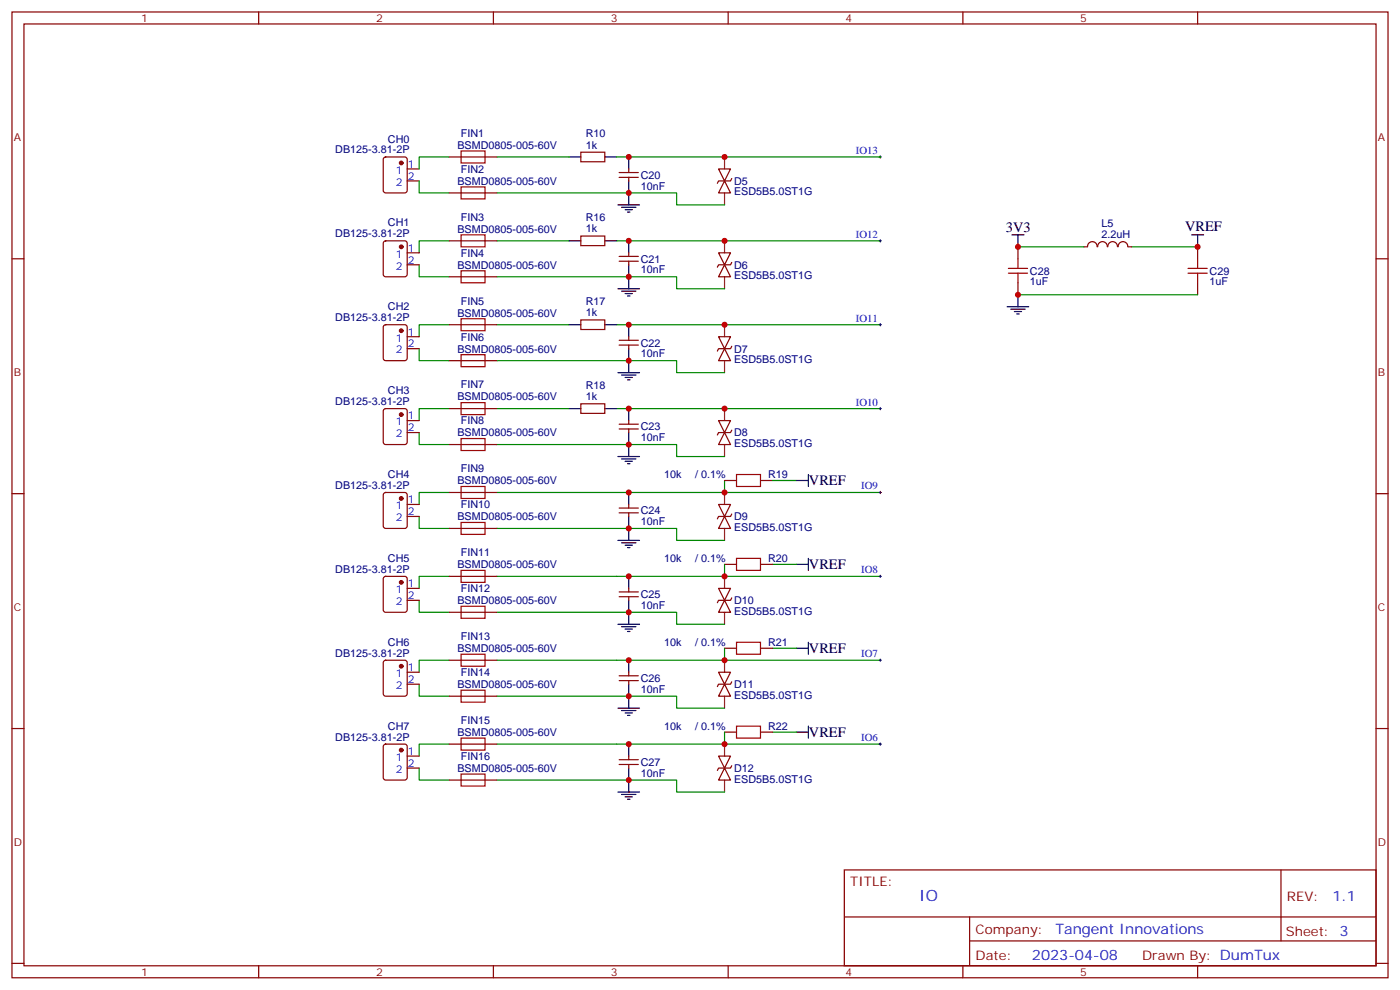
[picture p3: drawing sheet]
<svg xmlns="http://www.w3.org/2000/svg" width="412mm" height="291mm" viewBox="0 0 412 291" stroke-linecap="round" stroke-linejoin="round" font-family="sans-serif">
<g fill="none" stroke="#870000" stroke-width=".35">
<path d="M3.5 3.5h405.4v284.4h-405.4zM7.1 7.1h398.2v277.2h-398.2zM76.2 3.5v3.6M145.3 3.5v3.6M214.5 3.5v3.6M283.6 3.5v3.6M352.8 3.5v3.6M113.1 46.4l.5-.2h5.6l.7 .4v9.5l-.4 .6-5.9 .1-.7-.5v-9.4zM119.9 49.7h3.6M119.9 53.3h3.6M132.3 56.8h14.1M132.3 46.2h14.1"/>
<path d="M171.1 44.8h7.1v2.8h-7.1zM182.4 52.2h5.6M182.4 50.8h5.6M185.2 49.7v1.1M185.2 52.2v1.1M211.7 49.7h3.5l-1.8 3.6zM213.4 53.3l1.8 3.5h-3.5zM215.5 52.6l-.3 .7h-3.5l-.4 .7M3.5 76.2h3.6M113.1 71.1l.5-.2h5.6l.7 .4v9.5l-.4 .6-5.9 .1-.7-.5v-9.4zM119.9 74.4h3.6M119.9 78h3.6"/>
<path d="M132.3 70.9h14.1M171.1 69.5h7.1v2.8h-7.1zM182.4 76.9h5.6M182.4 75.5h5.6M185.2 74.4v1.1M185.2 76.9v1.1M211.7 74.4h3.5l-1.8 3.6zM213.4 78l1.8 3.5h-3.5zM215.5 77.3l-.3 .7h-3.5l-.4 .7M299.9 72.7v3.5M323.2 72.7a1.41 1.41 0 0 0-1.4-1.6 1.41 1.41 0 0 0-1.4 1.5l-1.1 .1M323.4 72.6a1.41 1.41 0 0 1 1.4-1.5 1.41 1.41 0 0 1 1.4 1.5"/>
<path d="M326.3 72.6a1.41 1.41 0 0 1 1.4-1.5 1.41 1.41 0 0 1 1.5 1.5M329.4 72.6a1.41 1.41 0 0 1 1.4-1.5 1.41 1.41 0 0 1 1.4 1.6M332.3 72.7h1.1M352.8 72.7v3.5M405.3 76.2h3.6M113.1 95.8l.5-.2h5.6l.7 .4v9.5l-.4 .6-5.9 .1-.7-.5v-9.4zM119.9 99.1h3.6M132.3 81.5h14.1M132.3 95.6h14.1M171.1 94.2h7.1v2.8h-7.1zM185.2 99.1v1.1M211.7 99.1h3.5l-1.8 3.6z"/>
<path d="M299.9 83.3v3.5M352.8 83.3v3.5M119.9 102.7h3.6M132.3 106.2h14.1M171.1 118.9h7.1v2.8h-7.1zM182.4 101.6h5.6M182.4 100.2h5.6M185.2 101.6v1.1M213.4 102.7l1.8 3.5h-3.5zM215.5 102l-.3 .7h-3.5l-.4 .7M113.1 120.5l.5-.2h5.6l.7 .4v9.5l-.4 .6-5.9 .1-.7-.5v-9.4zM119.9 123.8h3.6"/>
<path d="M119.9 127.4h3.6M132.3 120.3h14.1M132.3 130.9h14.1M182.4 126.3h5.6M182.4 124.9h5.6M185.2 123.8v1.1M185.2 126.3v1.1M211.7 123.8h3.5l-1.8 3.6zM213.4 127.4l1.8 3.5h-3.5zM215.5 126.6l-.3 .8h-3.5l-.4 .7M3.5 145.3h3.6M113.1 145.2l.5-.2h5.6l.7 .4v9.5l-.4 .6-5.9 .1-.7-.5v-9.4z"/>
<path d="M119.9 148.5h3.6M119.9 152h3.6M132.3 145h14.1M132.3 155.6h14.1M182.4 151h5.6M182.4 149.6h5.6M185.2 148.5v1.1M185.2 151v1M211.7 148.5h3.5l-1.8 3.5zM213.4 152l1.8 3.6h-3.5zM213.4 141.5h3.6M215.5 151.3l-.3 .7h-3.5l-.4 .8"/>
<path d="M224 141.5h3.5M405.3 145.3h3.6M113.1 169.9l.5-.2h5.6l.7 .4v9.5l-.4 .6-5.9 .1-.7-.5v-9.4zM119.9 173.2h3.6M119.9 176.7h3.6M132.3 169.7h14.1M182.4 175.7h5.6M182.4 174.3h5.6M185.2 173.2v1.1M185.2 175.7v1M211.7 173.2h3.5l-1.8 3.5zM213.4 176.7l1.8 3.6h-3.5z"/>
<path d="M213.4 166.2h3.6M215.5 176l-.3 .7h-3.5l-.4 .7M224 166.2h3.5M113.1 194.6l.5-.2h5.6l.7 .4v9.5l-.4 .6-5.9 .1-.7-.5v-9.4zM119.9 197.9h3.6M132.3 180.3h14.1M132.3 194.4h14.1M182.4 199h5.6M185.2 197.9v1.1M211.7 197.9h3.5l-1.8 3.5zM213.4 190.9h3.6M224 190.9h3.5"/>
<path d="M3.5 214.5h3.6M113.1 219.3l.5-.2h5.6l.7 .4v9.5l-.4 .6-5.9 .1-.7-.5v-9.4zM119.9 201.4h3.6M132.3 205h14.1M132.3 219.1h14.1M182.4 200.4h5.6M185.2 200.4v1M213.4 201.4l1.8 3.6h-3.5zM213.4 215.5h3.6M215.5 200.7l-.3 .7h-3.5l-.4 .7M224 215.5h3.5M405.3 214.5h3.6"/>
<path d="M119.9 222.6h3.6M119.9 226.1h3.6M132.3 229.7h14.1M182.4 225.1h5.6M182.4 223.7h5.6M185.2 222.6v1.1M185.2 225.1v1M211.7 222.6h3.5l-1.8 3.5zM213.4 226.1l1.8 3.6h-3.5zM215.5 225.4l-.3 .7h-3.5l-.4 .7M248.7 256.1h156.6v28.2h-156.6zM377.3 256.1v20.9"/>
<path d="M248.7 270h156.5M285.6 277h119.6M285.6 270v14.1M3.5 283.6h3.6M76.2 284.3v3.6M145.3 284.3v3.6M214.5 284.3v3.6M283.6 284.3v3.6M352.8 284.3v3.6M405.3 283.6h3.6"/>
</g>
<g fill="none" stroke="#000" stroke-width=".29">
<path d="M258.9 46.2h.7M259.3 45.9v.7M258.9 70.9h.7M259.3 70.6v.7M258.9 95.6h.7M259.3 95.2v.8M259.3 119.9v.8M258.9 120.3h.7M258.9 145h.7M259.3 144.6v.7M258.9 169.7h.7M259.3 169.3v.7"/>
<path d="M258.9 194.4h.7M259.3 194v.7M258.9 219.1h.7M259.3 218.7v.7"/>
</g>
<g fill="none" stroke="#000" stroke-width=".35">
<path d="M167.6 46.2h3.5M178.2 46.2h3.5M185.2 46.2v3.5M185.2 53.3v7M167.6 70.9h3.5M178.2 70.9h3.5M182 60.3h6.4M183.1 61h4.2M184.1 61.7h2.2M184.9 62.4h.7M185.2 70.9v3.5M185.2 78v7"/>
<path d="M298.1 69.1h3.5M299.9 69.1v3.6M351 69.1h3.5M352.8 69.1v3.6M167.6 95.6h3.5M178.2 95.6h3.5M182 85h6.4M183.1 85.7h4.2M184.1 86.4h2.2M184.9 87.1h.7M185.2 95.6v3.5M296.7 90.3h6.3"/>
<path d="M297.7 91h4.3M298.8 91.7h2.1M299.5 92.4h.7M299.9 86.8v3.5M182 109.7h6.4M183.1 110.4h4.2M184.1 111.1h2.2M184.9 111.8h.7M185.2 102.7v7M167.6 120.3h3.5M178.2 120.3h3.5M182 134.4h6.4"/>
<path d="M183.1 135.1h4.2M184.1 135.8h2.2M184.9 136.5h.7M185.2 120.3v3.5M185.2 127.4v7M238.1 139.7v3.5M182 159.1h6.4M183.1 159.8h4.2M185.2 145v3.5M185.2 152v7.1M234.6 141.5h3.5M184.1 160.5h2.2"/>
<path d="M184.9 161.2h.7M185.2 169.7v3.5M185.2 176.7v7.1M234.6 166.2h3.5M238.1 164.4v3.5M182 183.8h6.4M183.1 184.5h4.2M184.1 185.2h2.2M184.9 185.9h.7M185.2 194.4v3.5M234.6 190.9h3.5M238.1 189.1v3.5"/>
<path d="M182 208.5h6.4M183.1 209.2h4.2M184.1 209.9h2.2M184.9 210.6h.7M185.2 201.4v7.1M185.2 219.1v3.5M234.6 215.5h3.5M238.1 213.8v3.5M182 233.2h6.4M183.1 233.9h4.2M184.1 234.6h2.2M184.9 235.3h.7"/>
<path d="M185.2 226.1v7.1"/>
</g>
<g fill="none" stroke="#a10000" stroke-width=".35">
<path d="M135.8 55h7.1v3.6h-7.1zM135.8 44.4h7.1v3.6h-7.1zM135.8 69.1h7.1v3.6h-7.1zM135.8 79.7h7.1v3.6h-7.1zM297 79h5.7M299.9 76.2v2.8M350 79h5.6M352.8 76.2v2.8M135.8 93.8h7.1v3.6h-7.1zM297 80.4h5.7M299.9 80.4v2.9M350 80.4h5.6"/>
<path d="M352.8 80.4v2.9M135.8 104.4h7.1v3.5h-7.1zM135.8 118.5h7.1v3.6h-7.1zM135.8 129.1h7.1v3.5h-7.1zM217 139.7h7v3.5h-7zM135.8 143.2h7.1v3.6h-7.1zM135.8 153.8h7.1v3.5h-7.1zM135.8 167.9h7.1v3.5h-7.1zM135.8 178.5h7.1v3.5h-7.1zM217 164.4h7v3.5h-7zM135.8 192.6h7.1v3.5h-7.1zM217 189.1h7v3.5h-7z"/>
<path d="M135.8 203.2h7.1v3.5h-7.1zM135.8 217.3h7.1v3.5h-7.1zM217 213.8h7v3.5h-7zM135.8 227.9h7.1v3.5h-7.1z"/>
</g>
<g fill="none" stroke="#008700" stroke-width=".35">
<path d="M123.5 53.3v3.5h8.8M132.3 46.2h-8.8v3.5M146.4 56.8h52.9v3.5h14.1M146.4 46.2h21.2M181.7 46.2h77.6M123.5 78v3.5h8.8M132.3 70.9h-8.8v3.5M146.4 70.9h21.2M181.7 70.9h77.6M299.9 72.7h19.4M333.4 72.7h19.4M132.3 95.6h-8.8v3.5"/>
<path d="M146.4 81.5h52.9v3.5h14.1M146.4 95.6h21.2M181.7 95.6h77.6M299.9 86.8h52.9M123.5 102.7v3.5h8.8M146.4 106.2h52.9v3.5h14.1M123.5 127.4v3.5h8.8M132.3 120.3h-8.8v3.5M146.4 130.9h52.9v3.5h14.1M146.4 120.3h21.2M181.7 120.3h77.6M123.5 152v3.6h8.8"/>
<path d="M132.3 145h-8.8v3.5M146.4 145h112.9M146.4 155.6h52.9v3.5h14.1M213.4 141.5v3.5M227.5 141.5h7.1M123.5 176.7v3.6h8.8M132.3 169.7h-8.8v3.5M146.4 169.7h112.9M213.4 166.2v3.5M227.5 166.2h7.1M132.3 194.4h-8.8v3.5M146.4 194.4h112.9"/>
<path d="M146.4 180.3h52.9v3.5h14.1M213.4 190.9v3.5M227.5 190.9h7.1M123.5 201.4v3.6h8.8M132.3 219.1h-8.8v3.5M146.4 219.1h112.9M146.4 205h52.9v3.5h14.1M213.4 215.5v3.6M227.5 215.5h7.1M123.5 226.1v3.6h8.8M146.4 229.7h52.9v3.5h14.1"/>
</g>
<g fill="#870000" stroke="#870000" stroke-width=".35">
<circle cx="118.2" cy="48" r=".53"/>
<circle cx="118.2" cy="72.7" r=".53"/>
<circle cx="118.2" cy="97.4" r=".53"/>
<circle cx="118.2" cy="122.1" r=".53"/>
<circle cx="118.2" cy="146.8" r=".53"/>
<circle cx="118.2" cy="171.5" r=".53"/>
<circle cx="118.2" cy="196.1" r=".53"/>
<circle cx="118.2" cy="220.8" r=".53"/>
</g>
<g fill="none" stroke="#8c2424" stroke-width=".35">
<path d="M213.4 46.2v3.5M213.4 56.8v3.5M213.4 70.9v3.5M213.4 81.5v3.5M213.4 95.6v3.5M213.4 106.2v3.5M213.4 120.3v3.5M213.4 130.9v3.5M213.4 145v3.5M213.4 155.6v3.5M213.4 169.7v3.5M213.4 180.3v3.5"/>
<path d="M213.4 194.4v3.5M213.4 205v3.5M213.4 219.1v3.5M213.4 229.7v3.5"/>
</g>
<g fill="#c00">
<circle cx="185.2" cy="56.8" r=".88"/>
<circle cx="185.2" cy="46.2" r=".88"/>
<circle cx="185.2" cy="70.9" r=".88"/>
<circle cx="185.2" cy="81.5" r=".88"/>
<circle cx="185.2" cy="95.6" r=".88"/>
<circle cx="185.2" cy="106.2" r=".88"/>
<circle cx="185.2" cy="120.3" r=".88"/>
<circle cx="185.2" cy="130.9" r=".88"/>
<circle cx="185.2" cy="145" r=".88"/>
<circle cx="185.2" cy="155.6" r=".88"/>
<circle cx="185.2" cy="169.7" r=".88"/>
<circle cx="185.2" cy="180.3" r=".88"/>
<circle cx="185.2" cy="194.4" r=".88"/>
<circle cx="185.2" cy="205" r=".88"/>
<circle cx="185.2" cy="219.1" r=".88"/>
<circle cx="185.2" cy="229.7" r=".88"/>
<circle cx="213.4" cy="46.2" r=".88"/>
<circle cx="213.4" cy="70.9" r=".88"/>
<circle cx="213.4" cy="95.6" r=".88"/>
<circle cx="213.4" cy="120.3" r=".88"/>
<circle cx="213.4" cy="145" r=".88"/>
<circle cx="213.4" cy="169.7" r=".88"/>
<circle cx="213.4" cy="194.4" r=".88"/>
<circle cx="213.4" cy="219.1" r=".88"/>
<circle cx="352.8" cy="72.7" r=".88"/>
<circle cx="299.9" cy="72.7" r=".88"/>
<circle cx="299.9" cy="86.8" r=".88"/>
</g>
<text font-size="4.6" fill="#00f" x="270.8" y="265.1">IO</text>
<g font-size="4.2">
<text x="296.3" y="68.4">3V3</text>
<text x="349.1" y="68">VREF</text>
<text x="238.3" y="142.9">VREF</text>
<text x="238.3" y="167.6">VREF</text>
<text x="238.3" y="192.3">VREF</text>
<text x="238.3" y="217">VREF</text>
</g>
<g font-size="4.2" fill="#00f">
<text x="392.5" y="265.4">1.1</text>
<text x="310.9" y="274.9">Tangent Innovations</text>
<text x="304" y="282.7">2023-04-08</text>
</g>
<g font-size="3.9" fill="#800">
<text x="250.5" y="260.7">TITLE:</text>
<text x="379.1" y="265.4">REV:</text>
<text x="287.4" y="274.9">Company:</text>
<text x="378.7" y="275.5">Sheet: 3</text>
<text x="287.4" y="282.6">Date:</text>
<text x="336.4" y="282.7">Drawn By: DumTux</text>
</g>
<g font-size="3.2" fill="#800">
<text x="41.6" y="6.5">1</text>
<text x="110.8" y="6.5">2</text>
<text x="179.9" y="6.5">3</text>
<text x="249.1" y="6.5">4</text>
<text x="318.2" y="6.5">5</text>
<text x="4.1" y="41.6">A</text>
<text x="405.9" y="41.6">A</text>
<text x="4.1" y="110.8">B</text>
<text x="405.9" y="110.8">B</text>
<text x="4.1" y="179.9">C</text>
<text x="405.9" y="179.9">C</text>
<text x="4.1" y="249.1">D</text>
<text x="405.9" y="249.1">D</text>
<text x="41.6" y="287.3">1</text>
<text x="110.8" y="287.3">2</text>
<text x="179.9" y="287.3">3</text>
<text x="249.1" y="287.3">4</text>
<text x="318.2" y="287.3">5</text>
</g>
<g font-size="3.2" fill="#000080">
<text x="114.3" y="42">CH0</text>
<text x="135.8" y="40.3">FIN1</text>
<text x="172.5" y="40.4">R10</text>
<text x="98.8" y="45.2">DB125-3.81-2P</text>
<text x="134.7" y="43.8">BSMD0805-005-60V</text>
<text x="172.5" y="43.7">1k</text>
<text x="135.8" y="50.9">FIN2</text>
<text x="188.7" y="52.6">C20</text>
<text x="134.7" y="54.4">BSMD0805-005-60V</text>
<text x="188.7" y="55.8">10nF</text>
<text x="216.3" y="57.6">ESD5B5.0ST1G</text>
<text x="216.3" y="54.4">D5</text>
<text x="135.8" y="65">FIN3</text>
<text x="172.5" y="65.1">R16</text>
<text x="98.8" y="69.8">DB125-3.81-2P</text>
<text x="114.3" y="66.7">CH1</text>
<text x="134.7" y="68.5">BSMD0805-005-60V</text>
<text x="172.5" y="68.4">1k</text>
<text x="324.5" y="70.1">2.2uH</text>
<text x="324.5" y="66.9">L5</text>
<text x="135.8" y="75.6">FIN4</text>
<text x="188.7" y="77.3">C21</text>
<text x="134.7" y="79.1">BSMD0805-005-60V</text>
<text x="188.7" y="80.5">10nF</text>
<text x="216.3" y="82.2">ESD5B5.0ST1G</text>
<text x="216.3" y="79.1">D6</text>
<text x="303.4" y="80.9">C28</text>
<text x="356.3" y="80.9">C29</text>
<text x="135.8" y="89.7">FIN5</text>
<text x="172.5" y="89.8">R17</text>
<text x="303.4" y="84">1uF</text>
<text x="356.3" y="84">1uF</text>
<text x="98.8" y="94.5">DB125-3.81-2P</text>
<text x="114.3" y="91.4">CH2</text>
<text x="134.7" y="93.2">BSMD0805-005-60V</text>
<text x="172.5" y="93.1">1k</text>
<text x="135.8" y="100.3">FIN6</text>
<text x="134.7" y="103.8">BSMD0805-005-60V</text>
<text x="188.7" y="105.2">10nF</text>
<text x="188.7" y="102">C22</text>
<text x="216.3" y="106.9">ESD5B5.0ST1G</text>
<text x="216.3" y="103.8">D7</text>
<text x="98.8" y="119.2">DB125-3.81-2P</text>
<text x="114.3" y="116.1">CH3</text>
<text x="134.7" y="117.9">BSMD0805-005-60V</text>
<text x="135.8" y="114.4">FIN7</text>
<text x="172.5" y="117.8">1k</text>
<text x="172.5" y="114.5">R18</text>
<text x="135.8" y="125">FIN8</text>
<text x="134.7" y="128.5">BSMD0805-005-60V</text>
<text x="188.7" y="129.9">10nF</text>
<text x="188.7" y="126.7">C23</text>
<text x="216.3" y="131.6">ESD5B5.0ST1G</text>
<text x="216.3" y="128.5">D8</text>
<text x="98.8" y="143.9">DB125-3.81-2P</text>
<text x="114.3" y="140.8">CH4</text>
<text x="134.7" y="142.6">BSMD0805-005-60V</text>
<text x="135.8" y="139.1">FIN9</text>
<text x="195.6" y="140.8">10k</text>
<text x="204.8" y="140.8">/ 0.1%</text>
<text x="226.3" y="140.8">R19</text>
<text x="135.8" y="149.6">FIN10</text>
<text x="134.7" y="153.2">BSMD0805-005-60V</text>
<text x="188.7" y="154.6">10nF</text>
<text x="188.7" y="151.4">C24</text>
<text x="216.3" y="153.2">D9</text>
<text x="216.3" y="156.3">ESD5B5.0ST1G</text>
<text x="114.3" y="165.4">CH5</text>
<text x="134.7" y="167.3">BSMD0805-005-60V</text>
<text x="135.8" y="163.8">FIN11</text>
<text x="195.6" y="165.5">10k</text>
<text x="204.8" y="165.5">/ 0.1%</text>
<text x="226.3" y="165.5">R20</text>
<text x="98.8" y="168.6">DB125-3.81-2P</text>
<text x="134.7" y="177.9">BSMD0805-005-60V</text>
<text x="135.8" y="174.3">FIN12</text>
<text x="188.7" y="179.3">10nF</text>
<text x="188.7" y="176.1">C25</text>
<text x="216.3" y="177.9">D10</text>
<text x="216.3" y="181">ESD5B5.0ST1G</text>
<text x="114.3" y="190.1">CH6</text>
<text x="134.7" y="192">BSMD0805-005-60V</text>
<text x="135.8" y="188.5">FIN13</text>
<text x="195.6" y="190.2">10k</text>
<text x="204.8" y="190.2">/ 0.1%</text>
<text x="226.3" y="190.2">R21</text>
<text x="98.8" y="193.3">DB125-3.81-2P</text>
<text x="134.7" y="202.6">BSMD0805-005-60V</text>
<text x="135.8" y="199">FIN14</text>
<text x="188.7" y="204">10nF</text>
<text x="188.7" y="200.8">C26</text>
<text x="216.3" y="202.6">D11</text>
<text x="216.3" y="205.7">ESD5B5.0ST1G</text>
<text x="114.3" y="214.8">CH7</text>
<text x="135.8" y="213.1">FIN15</text>
<text x="195.6" y="214.9">10k</text>
<text x="204.8" y="214.9">/ 0.1%</text>
<text x="226.3" y="214.9">R22</text>
<text x="98.8" y="218">DB125-3.81-2P</text>
<text x="134.7" y="216.7">BSMD0805-005-60V</text>
<text x="134.7" y="227.3">BSMD0805-005-60V</text>
<text x="135.8" y="223.7">FIN16</text>
<text x="188.7" y="225.5">C27</text>
<text x="216.3" y="227.3">D12</text>
<text x="188.7" y="228.7">10nF</text>
<text x="216.3" y="230.4">ESD5B5.0ST1G</text>
</g>
<g font-size="3.2" fill="#00f">
<text x="252.1" y="45.3">IO13</text>
<text x="116.6" y="51.2">1</text>
<text x="120.1" y="49.4">1</text>
<text x="120.1" y="52.9">2</text>
<text x="116.6" y="54.7">2</text>
<text x="252.1" y="70">IO12</text>
<text x="116.6" y="75.8">1</text>
<text x="120.1" y="74.1">1</text>
<text x="120.1" y="77.6">2</text>
<text x="116.6" y="79.4">2</text>
<text x="252.1" y="94.7">IO11</text>
<text x="116.6" y="100.5">1</text>
<text x="120.1" y="98.8">1</text>
<text x="116.6" y="104.1">2</text>
<text x="120.1" y="102.3">2</text>
<text x="252.1" y="119.4">IO10</text>
<text x="116.6" y="125.2">1</text>
<text x="120.1" y="123.5">1</text>
<text x="116.6" y="128.8">2</text>
<text x="120.1" y="127">2</text>
<text x="116.6" y="149.9">1</text>
<text x="120.1" y="148.2">1</text>
<text x="253.7" y="144.1">IO9</text>
<text x="116.6" y="153.5">2</text>
<text x="120.1" y="151.7">2</text>
<text x="120.1" y="172.9">1</text>
<text x="253.7" y="168.8">IO8</text>
<text x="116.6" y="174.6">1</text>
<text x="116.6" y="178.2">2</text>
<text x="120.1" y="176.4">2</text>
<text x="120.1" y="197.6">1</text>
<text x="253.7" y="193.5">IO7</text>
<text x="116.6" y="199.3">1</text>
<text x="116.6" y="202.8">2</text>
<text x="120.1" y="201.1">2</text>
<text x="253.7" y="218.2">IO6</text>
<text x="116.6" y="224">1</text>
<text x="116.6" y="227.5">2</text>
<text x="120.1" y="222.3">1</text>
<text x="120.1" y="225.8">2</text>
</g>
</svg>
